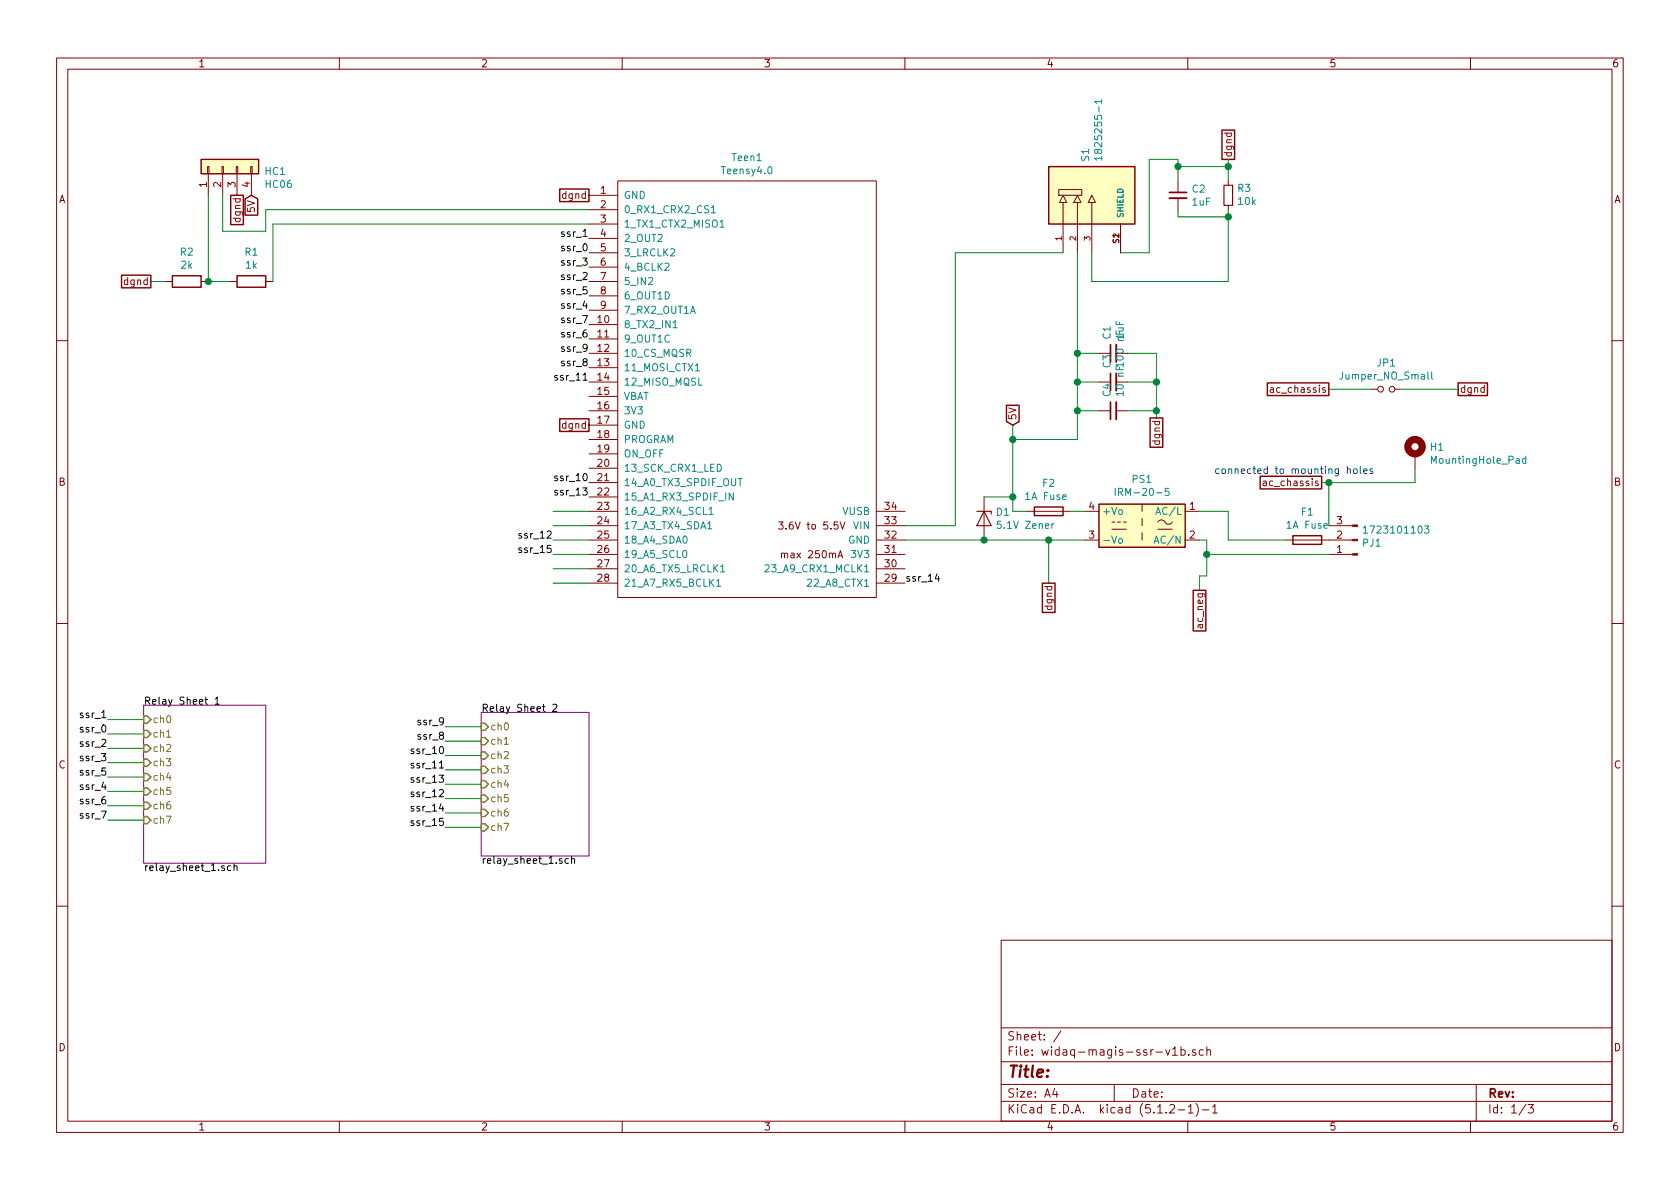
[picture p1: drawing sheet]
<svg xmlns="http://www.w3.org/2000/svg" width="297mm" height="210mm" viewBox="0 0 297 210" stroke-linecap="round" stroke-linejoin="round" font-family="sans-serif">
<g fill="none" stroke="#840000" stroke-width=".18">
<path d="M10 10.3h277v189.9h-277zM12 12.2h273v186.1h-273zM60 10.3v1.9M110 10.3v1.9M160 10.3v1.9M210 10.3v1.9M260 10.3v1.9M36.7 29.5h.3v1.2h-.3zM36.8 30.7v3.8M39.2 29.5h.3v1.2h-.3zM39.4 30.7v3.8M41.8 29.5h.2v1.2h-.2z"/>
<path d="M41.9 30.7v3.8M44.3 29.5h.3v1.2h-.3zM44.4 30.7v3.8M104.1 34.5h5.1M104.1 37.1h5.1M104.1 39.6h5.1M109.2 32h45.7v73.7h-45.7zM187.2 33.5h4.1v1h-4.1zM188 34.5l.6 1.3h-1.3zM188 35.8v8.9M190.5 34.5l.6 1.3h-1.2zM190.5 35.8v8.9"/>
<path d="M193 34.5l.7 1.3h-1.3zM193 35.8v8.9M198.1 39.6v5.1M208.3 32v2M208.3 35v2.1M217.2 32v.8M217.2 36.3v.8M29.2 49.8h1.3M35.6 49.8h1.2M40.6 49.8h1.3M47 49.8h1.3M104.1 49.8h5.1"/>
<path d="M104.1 57.4h5.1M104.1 59.9h5.1M104.1 44.7h5.1M104.1 47.2h5.1M104.1 52.3h5.1M104.1 54.9h5.1M104.1 42.2h5.1M10 60.2h2M104.1 62.5h5.1M104.1 65h5.1M104.1 67.6h5.1M104.1 70.1h5.1"/>
<path d="M104.1 72.6h5.1M104.1 75.2h5.1M104.1 77.7h5.1M194.3 62.5h2M194.3 67.6h2M194.3 72.6h2M197.4 62.5h2M197.4 67.6h2M197.4 72.6h2M224.6 68.6h.5l.1 .8M225.2 68.9h-.5l-.1 .2 .1 .3 .5-.1M242.6 68.8h1"/>
<path d="M246.6 68.8h1M285 60.2h2M104.1 80.3h5.1M104.1 82.8h5.1M104.1 85.3h5.1M104.1 87.9h5.1M104.1 90.4h5.1M104.1 93h5.1M104.1 95.5h5.1M104.1 98h5.1M137.7 92.3h.8l-.5 .5 .4 .1 .1 .4-.3 .3-.5-.2M148.2 98.6l.4-1.2 .4 1.2"/>
<path d="M148.3 98.3h.6M148.5 92.3l.5 1.3 .4-1.3M154.9 90.4h5.1M154.9 93h5.1M154.9 95.5h5.1M154.9 98h5.1M174 87.9v7.6M181.6 90.4h7.6M191.8 90.4h2.5M191.8 95.5h2.5M196.6 93.6h2.5M196.6 92.3h.5"/>
<path d="M197.6 92.3h.5M198.6 92.3h.5M201.9 89.1v1.3M201.9 91.7v1.3M201.9 94.2v1.3M204.7 92.3a.83 .83 0 0 1 .8-.3 .83 .83 0 0 1 .7 .6 .73 .73 0 0 0 1.1-.3M204.7 93.6h2.6M209.5 90.4h2.6M209.5 95.5h2.6M223.4 85.1h.5v.8M223.9 85.4h-.4l-.2 .2 .2 .3 .4-.1M227.3 95.5h11.9"/>
<path d="M234.9 93h4.3M234.9 98h4.3M250.2 80.3v2.5M10 110.3h2M104.1 100.6h5.1M104.1 103.1h5.1M154.9 100.6h5.1M154.9 103.1h5.1M285 110.3h2M10 160.2h2M177 166.3h108v32h-108zM285 160.2h2"/>
<path d="M60 198.3v1.9M110 198.3v1.9M160 198.3v1.9M177 194.8h108M177 191.8h108M177 187.8h108M177 181.8h108M186.5 192.5l-.4 1h1M186.8 193v1M187.6 182.3l-1.3 2M197 191.8v3M206.1 185.6l.4 1 .3-1"/>
<path d="M206.8 195.5l.2-.2h.4l.2 .2 .1 .3-.1 .2-.8 .8h.9M207.3 185.5l.4-.4v1.5M207.3 186.6h.9M208.3 196.3h1.2M208.8 185.7l.4-.1 .3 .3v.6l-.3 .1-.4-.1M208.8 185.1v1.5M210 198.3v1.9M210.1 195.8l.4-.5v1.5M210.1 196.8h.9M210.2 186.5v.1M211.4 185.7a.37 .37 0 0 0-.6 .1l.1 .2 .5 .2 .1 .1-.2 .3-.5-.1M211.5 195.1a1.71 1.71 0 0 1 0 2.3"/>
<path d="M212.6 196.3h1.1M212.8 185.7l-.5-.1-.3 .3 .2 .6h.6M213.4 185.7h.1a.37 .37 0 0 1 .5 .1v.8M213.4 185.1v1.5M214.4 195.8l.4-.5v1.5M214.4 196.8h.8M260 198.3v1.9M261 191.8v6.5M269.8 195.2l-1.2 2M270.2 195.3h.9l-.5 .6 .4 .1v.7l-.2 .1-.6-.1"/>
<circle cx="244.1" cy="68.8" r=".51"/>
<circle cx="246.1" cy="68.8" r=".51"/>
</g>
<g fill="none" stroke="#840000" stroke-width=".25">
<path d="M35.6 28.2h10.1v2.5h-10.1zM40.8 34.5h2.2v5.2h-2.2zM43.3 35.2l1.1-.7 1.2 .7v2.8h-2.3zM99 33.4h5.1v2.3h-5.1zM185.4 29.5h15.3v10.1h-15.3zM216.1 23h2.2v5.2h-2.2zM21.5 48.7h5.2v2.2h-5.2zM30.5 48.8h5.1v2h-5.1zM41.9 48.8h5.1v2h-5.1zM99 74.1h5.1v2.2h-5.1zM178 71.7h2.2v2.8l-1.1 .7-1.1-.7zM203.4 73.9h2.2v5.2h-2.2z"/>
<path d="M224.1 67.7h10.8v2.2h-10.8zM257.8 67.7h5.2v2.2h-5.2zM182.9 89.7h5.1v1.5h-5.1zM194.3 89.1h15.2v7.7h-15.2zM222.8 84.2h10.9v2.3h-10.9zM228.6 94.7h5.1v1.6h-5.1zM184.3 103.1h2.2v5.2h-2.2zM211 104.4h2.2v7.2h-2.2z"/>
</g>
<g fill="#ffffc2" stroke="#ffffc2" stroke-width=".18">
<path d="M35.6 28.2h10.1v2.5h-10.1z"/>
<path d="M194.3 89.1h15.2v7.7h-15.2z"/>
<path d="M185.4 29.5h15.3v10.1h-15.3z"/>
<path d="M193 34.5l.7 1.3h-1.3z"/>
<path d="M190.5 34.5l.6 1.3h-1.2z"/>
<path d="M188 34.5l.6 1.3h-1.3z"/>
<path d="M187.2 33.5h4.1v1h-4.1z"/>
</g>
<g fill="none" stroke="#008400" stroke-width=".18">
<path d="M36.8 34.5v15.3h3.8M39.4 34.5v6.4h7.6v-3.8h57.1M104.1 39.6h-55.8v10.2M208.3 37.1v1.2h8.9M208.3 29.5h8.9M208.3 32v-3.8h-5.1v16.5h-5.1M217.2 37.1v12.7h-24.2v-5.1M217.2 28.2v3.8M26.7 49.8h2.5M188 44.7h-19.1v48.3h-8.9M190.5 44.7v33h-11.4M179.1 75.2v15.2h2.5"/>
<path d="M190.5 62.5h3.8M190.5 72.6h3.8M190.5 67.6h3.8M199.4 62.5h5.1v11.4M199.4 72.6h5.1M199.4 67.6h5.1M234.9 68.8h7.7M247.6 68.8h10.2M97.8 90.4h6.3M97.8 95.5h6.3M97.8 93h6.3M97.8 98h6.3"/>
<path d="M160 95.5h31.8M174 87.9h5.1M185.4 95.5v7.6M189.2 90.4h2.6M212.1 90.4h5.1v5.1h10.1M212.1 95.5h1.3v6.3h-1.3v2.6M213.4 98h21.5M234.9 85.3v7.7M250.2 82.8v2.5h-16.5M97.8 100.6h6.3M97.8 103.1h6.3M19 127.2h6.4"/>
<path d="M19 129.8h6.4M19 132.3h6.4M19 134.9h6.4M19 137.4h6.4M19 139.9h6.4M78.7 128.5h6.4M78.7 131.1h6.4M78.7 133.6h6.4M78.7 136.1h6.4M78.7 138.7h6.4M19 142.5h6.4M19 145h6.4"/>
<path d="M78.7 141.2h6.4M78.7 143.8h6.4M78.7 146.3h6.4"/>
</g>
<g fill="#008400" stroke="#008400" stroke-width=".25">
<circle cx="36.8" cy="49.8" r=".51"/>
<circle cx="185.4" cy="95.5" r=".51"/>
<circle cx="217.2" cy="38.3" r=".51"/>
<circle cx="217.2" cy="29.5" r=".51"/>
<circle cx="174" cy="95.5" r=".51"/>
<circle cx="179.1" cy="87.9" r=".51"/>
<circle cx="179.1" cy="77.7" r=".51"/>
<circle cx="190.5" cy="62.5" r=".51"/>
<circle cx="208.3" cy="29.5" r=".51"/>
<circle cx="213.4" cy="98" r=".51"/>
<circle cx="204.5" cy="72.6" r=".51"/>
<circle cx="204.5" cy="67.6" r=".51"/>
<circle cx="190.5" cy="67.6" r=".51"/>
<circle cx="190.5" cy="72.6" r=".51"/>
<circle cx="235" cy="85.3" r=".51"/>
</g>
<g fill="none" stroke="#008484" stroke-width=".18">
<path d="M194.8 18h-1.3l.4 .3M194.8 17.6v.7M125.8 36.7l.3-.3v1.2M125.8 37.6h.7M194.8 28h-1.3l.4 .3M194.8 27.6v.7M119 58h.7M127.3 40.2h.7M122.9 65.6h.8M253.1 65.8v1.1l.2 .2M120.9 97.4l.1-.1a.67 .67 0 0 1 .5 .7 .67 .67 0 0 1-.5 .6 .83 .83 0 0 1-.1-1.2zM125.1 92.6l.4-.4v1.3"/>
<path d="M125.1 93.5h.7M125.3 90.1l.4-.4v1.3M125.3 91h.8M126.8 82.1a.64 .64 0 0 1 .7 .6 .64 .64 0 0 1-.7 .7zM129.6 87.2v1.2l-.7-1.2v1.2M130.5 84.6h.7M135.3 100l.5-.1 .2 .3-.1 .2-.7 .7h.8M186.4 92.6l-.4 .2M197.2 86.4v1.2M197.8 87l.7-.1v-.4l-.7-.1v1.2M197.8 95.3l.2-.1 .4 .1 .1 .5-.2 .2-.3 .1-.2-.2zM204.1 96.1l.4-1.3 .4 1.3"/>
<path d="M206.7 86.4h-.6l-.1 .6 .5-.2 .2 .3v.3l-.2 .2-.5-.1M241 93.4l.4-.4v1.3M241 94.3h.8M251.9 93h.8l-.5 .5 .4 .1v.6l-.2 .1-.5-.1M269.8 81.1h-.4l-.2 .2 .1 .6h.5M269.8 80.7v1.2M126.7 102.8l.4-.4v1.3M126.7 103.7h.7M127.4 100.2l.4-.3v1.2M127.4 101.1h.7"/>
</g>
<g fill="#840000" stroke="#840000" stroke-width=".18">
<path d="M239.2 92.8h.8v.3h-.8z"/>
<path d="M239.2 95.4h.8v.2h-.8z"/>
<path d="M239.2 97.9h.8v.3h-.8z"/>
</g>
<path d="M165.7 101.5l-.3 .9h.7M165.9 101.9v.9M38 123.6l.4-.3v1.2M38 124.5h.8M97.7 124.7l.5-.2 .3 .4-.1 .2-.7 .7h.8M40.8 153.2l-.3-.1-.3 .2 .1 .6h.5M41.4 153.2l.2-.1 .3 .1v.7M41.4 152.7v1.2M100.5 151.9l-.3-.1-.3 .3 .1 .5h.5M101.1 152l.1-.2 .3 .1 .1 .8M101.1 151.4v1.3" fill="none" stroke="#000" stroke-width=".18"/>
<path d="M25.4 124.7h21.6v27.9h-21.6zM85.1 126h19v25.4h-19z" fill="none" stroke="#840084" stroke-width=".18"/>
<path d="M29.5 130.3h.7M89.2 131.6h.7" fill="none" stroke="#848400" stroke-width=".18"/>
<g fill="none" stroke="#848400" stroke-width=".25">
<path d="M25.4 129.2h.6l.7 .6-.7 .6h-.6zM25.4 131.7h.6l.7 .6-.7 .7h-.6zM25.4 134.2h.6l.7 .7-.7 .6h-.6zM25.4 136.8h.6l.7 .6-.7 .6h-.6zM25.4 139.3h.6l.7 .6-.7 .7h-.6zM25.4 126.6h.6l.7 .6-.7 .7h-.6zM85.1 130.4h.6l.7 .7-.7 .6h-.6zM85.1 133h.6l.7 .6-.7 .6h-.6zM85.1 135.5h.6l.7 .6-.7 .7h-.6zM85.1 138h.6l.7 .7-.7 .6h-.6zM85.1 127.9h.6l.7 .6-.7 .7h-.6zM25.4 141.9h.6l.7 .6-.7 .6h-.6z"/>
<path d="M25.4 144.4h.6l.7 .6-.7 .7h-.6zM85.1 140.6h.6l.7 .6-.7 .7h-.6zM85.1 143.1h.6l.7 .7-.7 .6h-.6zM85.1 145.7h.6l.7 .6-.7 .6h-.6z"/>
</g>
<path d="M206.8 35h3M197.4 61v3M197.4 66v3.1M197.4 71.1v3.1" fill="none" stroke="#840000" stroke-width=".33"/>
<path d="M206.8 34h3M196.3 61v3M196.3 66v3.1M196.3 71.1v3.1" fill="none" stroke="#840000" stroke-width=".3"/>
<path d="M216.4 32.8h1.5v3.5h-1.5zM172.7 90.4h2.6v.5M174 90.4l1.3 2.6h-2.6z" fill="none" stroke="#840000" stroke-width=".2"/>
<path d="M238.2 83l.2-.1 .3 .1 .1 .7M238.2 82.5v1.2M239.4 83l.3-.1 .3 .2-.1 .6h-.4l-.1-.1zM240.5 82.5v1.1l.2 .1M241.1 83.3l.6-.1v-.2l-.4-.1-.2 .2 .1 .6h.5M242.7 83l-.3-.1-.2 .2 .1 .2 .4 .1v.3h-.5" fill="none" stroke="#0000c2" stroke-width=".18"/>
<circle cx="250.2" cy="79" r="1.27" fill="none" stroke="#840000" stroke-width="1.3"/>
<text font-size="2.8" fill="#840000" x="178" y="190.5">Title:</text>
<g font-size="2.1" fill="#840000">
<text x="178" y="184">Sheet: /</text>
<text x="178" y="186.7">File: widaq-magis-ssr-v1b.sch</text>
<text x="178" y="196.9">KiCad E.D.A. kicad (5.1.2-1)-1</text>
<text x="178" y="194.1">Size: A4</text>
<text x="200" y="194.1">Date:</text>
<text x="263" y="194.1">Rev:</text>
<text x="263" y="196.9">Id: 1/3</text>
</g>
<g font-size="1.8" fill="#840000">
<text x="35" y="11.9">1</text>
<text x="85" y="11.9">2</text>
<text x="135" y="11.9">3</text>
<text x="185" y="11.9">4</text>
<text x="235" y="11.9">5</text>
<text x="285" y="11.9">6</text>
<text x="217.8" y="27.9" transform="rotate(-90 217.8 27.9)">dgnd</text>
<text x="10.4" y="35.9">A</text>
<text x="36.6" y="33.1" transform="rotate(-90 36.6 33.1)">1</text>
<text x="39.1" y="33.1" transform="rotate(-90 39.1 33.1)">2</text>
<text x="41.7" y="33.1" transform="rotate(-90 41.7 33.1)">3</text>
<text x="44.2" y="33.1" transform="rotate(-90 44.2 33.1)">4</text>
<text x="99.6" y="35.2">dgnd</text>
<text x="106.2" y="34.3">1</text>
<text x="285.4" y="35.9">A</text>
<text x="42.5" y="39.1" transform="rotate(-90 42.5 39.1)">dgnd</text>
<text x="45.1" y="37.5" transform="rotate(-90 45.1 37.5)">5V</text>
<text x="106.2" y="36.8">2</text>
<text x="106.2" y="39.4">3</text>
<text x="106.2" y="41.9">4</text>
<text x="106.2" y="44.4">5</text>
<text x="106.2" y="47">6</text>
<text x="22.1" y="50.4">dgnd</text>
<text x="106.2" y="49.5">7</text>
<text x="106.2" y="52.1">8</text>
<text x="105.7" y="57.1">10</text>
<text x="105.7" y="59.7">11</text>
<text x="106.2" y="54.6">9</text>
<text x="105.7" y="62.2">12</text>
<text x="105.7" y="64.8">13</text>
<text x="105.7" y="67.3">14</text>
<text x="105.7" y="69.8">15</text>
<text x="225.2" y="69.5">ac_chassis</text>
<text x="258.1" y="69.5">dgnd</text>
<text x="99.6" y="75.8">dgnd</text>
<text x="105.7" y="72.4">16</text>
<text x="105.7" y="74.9">17</text>
<text x="105.7" y="77.5">18</text>
<text x="179.7" y="74.4" transform="rotate(-90 179.7 74.4)">5V</text>
<text x="105.7" y="80">19</text>
<text x="105.7" y="82.5">20</text>
<text x="205.1" y="78.5" transform="rotate(-90 205.1 78.5)">dgnd</text>
<text x="10.4" y="85.9">B</text>
<text x="105.7" y="85.1">21</text>
<text x="105.7" y="87.6">22</text>
<text x="224" y="86">ac_chassis</text>
<text x="285.4" y="85.9">B</text>
<text x="105.7" y="90.2">23</text>
<text x="105.7" y="92.7">24</text>
<text x="105.7" y="95.2">25</text>
<text x="138.6" y="93.6">3.6V to 5.5V</text>
<text x="156.5" y="95.2">32</text>
<text x="156.5" y="92.7">33</text>
<text x="156.5" y="90.2">34</text>
<text x="192.6" y="95.2">3</text>
<text x="192.6" y="90.2">4</text>
<text x="210.3" y="90.2">1</text>
<text x="210.3" y="95.2">2</text>
<text x="236.4" y="95.2">2</text>
<text x="236.4" y="92.7">3</text>
<text x="105.7" y="97.8">26</text>
<text x="105.7" y="100.3">27</text>
<text x="138.6" y="98.7">max 250mA</text>
<text x="156.5" y="100.3">30</text>
<text x="156.5" y="97.8">31</text>
<text x="236.4" y="97.8">1</text>
<text x="105.7" y="102.9">28</text>
<text x="156.5" y="102.9">29</text>
<text x="186.1" y="107.7" transform="rotate(-90 186.1 107.7)">dgnd</text>
<text x="212.7" y="110.7" transform="rotate(-90 212.7 110.7)">ac_neg</text>
<text x="10.4" y="135.9">C</text>
<text x="285.4" y="135.9">C</text>
<text x="10.4" y="185.9">D</text>
<text x="285.4" y="185.9">D</text>
<text x="35" y="199.9">1</text>
<text x="85" y="199.9">2</text>
<text x="135" y="199.9">3</text>
<text x="185" y="199.9">4</text>
<text x="235" y="199.9">5</text>
<text x="285" y="199.9">6</text>
</g>
<g font-size="1.8" fill="#008484">
<text x="129.5" y="28.5">Teen1</text>
<text x="192.6" y="28.5" transform="rotate(-90 192.6 28.5)">S1</text>
<text x="194.9" y="27.2" transform="rotate(-90 194.9 27.2)">1825255-1</text>
<text x="46.9" y="30.9">HC1</text>
<text x="47" y="33.2">HC06</text>
<text x="110.2" y="35.2">GND</text>
<text x="127.8" y="30.8">Teensy4.0</text>
<text x="210.8" y="34.1">C2</text>
<text x="218.9" y="33.9">R3</text>
<text x="110.2" y="37.7">0_RX1_CRX2_CS1</text>
<text x="110.2" y="40.3">1_TX1_CTX2_MISO1</text>
<text x="210.8" y="36.4">1uF</text>
<text x="219" y="36.2">10k</text>
<text x="31.9" y="45.2">R2</text>
<text x="32.1" y="47.5">2k</text>
<text x="43.3" y="45.2">R1</text>
<text x="43.5" y="47.5">1k</text>
<text x="110.2" y="45.3">3_LRCLK2</text>
<text x="110.2" y="47.9">4_BCLK2</text>
<text x="110.2" y="42.8">2_OUT2</text>
<text x="110.2" y="50.4">5_IN2</text>
<text x="110.2" y="53">6_OUT1D</text>
<text x="110.2" y="58">8_TX2_IN1</text>
<text x="110.2" y="55.5">7_RX2_OUT1A</text>
<text x="196.4" y="59.9" transform="rotate(-90 196.4 59.9)">C1</text>
<text x="198.7" y="59.9" transform="rotate(-90 198.7 59.9)">1uF</text>
<text x="110.2" y="60.6">9_OUT1C</text>
<text x="110.2" y="63.1">10_CS_MQSR</text>
<text x="110.2" y="65.7">11_MOSI_CTX1</text>
<text x="196.4" y="65" transform="rotate(-90 196.4 65)">C3</text>
<text x="243.5" y="64.8">JP1</text>
<text x="110.2" y="68.2">12_MISO_MQSL</text>
<text x="110.2" y="70.7">VBAT</text>
<text x="196.4" y="70.1" transform="rotate(-90 196.4 70.1)">C4</text>
<text x="198.7" y="69.7" transform="rotate(-90 198.7 69.7)">10 nF 100 nF</text>
<text x="237.3" y="67.1">Jumper_NO_Small</text>
<text x="110.2" y="73.3">3V3</text>
<text x="110.2" y="75.8">GND</text>
<text x="110.2" y="78.4">PROGRAM</text>
<text x="110.2" y="80.9">ON_OFF</text>
<text x="110.2" y="83.4">13_SCK_CRX1_LED</text>
<text x="253" y="79.7">H1</text>
<text x="253.4" y="82">MountingHole_Pad</text>
<text x="110.2" y="86">14_A0_TX3_SPDIF_OUT</text>
<text x="110.2" y="88.5">15_A1_RX3_SPDIF_IN</text>
<text x="181.7" y="88.4">1A Fuse</text>
<text x="184.4" y="86.1">F2</text>
<text x="198.2" y="87.7">IRM-20-5</text>
<text x="200.2" y="85.4">PS1</text>
<text x="110.2" y="91.1">16_A2_RX4_SCL1</text>
<text x="110.2" y="93.6">17_A3_TX4_SDA1</text>
<text x="149" y="91.1">VUSB</text>
<text x="151" y="93.6">VIN</text>
<text x="176.2" y="91.2">D1</text>
<text x="176.8" y="93.5">5.1V Zener</text>
<text x="194.8" y="91.1">+Vo</text>
<text x="204.9" y="91.1">AC/L</text>
<text x="227.7" y="93.5">1A Fuse</text>
<text x="230.1" y="91.2">F1</text>
<text x="242" y="94.4">1723101103</text>
<text x="110.2" y="96.1">18_A4_SDA0</text>
<text x="110.2" y="98.7">19_A5_SCL0</text>
<text x="110.2" y="101.2">20_A6_TX5_LRCLK1</text>
<text x="135.9" y="101.2">23_A9_CRX1_MCLK1</text>
<text x="150" y="96.1">GND</text>
<text x="150.8" y="98.7">3V3</text>
<text x="194.8" y="96.1">-Vo</text>
<text x="204.7" y="96.1">AC/N</text>
<text x="241" y="96.7">PJ1</text>
<text x="110.2" y="103.8">21_A7_RX5_BCLK1</text>
<text x="143.2" y="103.8">22_A8_CTX1</text>
</g>
<g font-size="1.8">
<text x="99.5" y="41.9">ssr_1</text>
<text x="99.5" y="47">ssr_3</text>
<text x="99.5" y="44.4">ssr_0</text>
<text x="99.5" y="49.5">ssr_2</text>
<text x="99.5" y="52.1">ssr_5</text>
<text x="99.5" y="54.6">ssr_4</text>
<text x="99.5" y="59.7">ssr_6</text>
<text x="99.5" y="57.1">ssr_7</text>
<text x="99.5" y="62.2">ssr_9</text>
<text x="99.5" y="64.8">ssr_8</text>
<text x="98.5" y="67.3">ssr_11</text>
<text x="98.5" y="85.1">ssr_10</text>
<text x="98.5" y="87.6">ssr_13</text>
<text x="92.2" y="95.2">ssr_12</text>
<text x="92.2" y="97.8">ssr_15</text>
<text x="160" y="102.9">ssr_14</text>
<text x="25.4" y="124.6">Relay Sheet 1</text>
<text x="85.1" y="125.9">Relay Sheet 2</text>
<text x="14.4" y="127">ssr_1</text>
<text x="14.4" y="129.5">ssr_0</text>
<text x="74.1" y="128.3">ssr_9</text>
<text x="74.1" y="130.8">ssr_8</text>
<text x="14.4" y="134.6">ssr_3</text>
<text x="14.4" y="132.1">ssr_2</text>
<text x="14.4" y="137.2">ssr_5</text>
<text x="73.1" y="133.3">ssr_10</text>
<text x="73.1" y="135.9">ssr_11</text>
<text x="14.4" y="139.7">ssr_4</text>
<text x="14.4" y="142.2">ssr_6</text>
<text x="73.1" y="138.4">ssr_13</text>
<text x="73.1" y="141">ssr_12</text>
<text x="73.1" y="143.5">ssr_14</text>
<text x="14.4" y="144.8">ssr_7</text>
<text x="73.1" y="146">ssr_15</text>
<text x="25.4" y="154">relay_sheet_1.sch</text>
<text x="85.1" y="152.7">relay_sheet_1.sch</text>
</g>
<text font-size="1.8" fill="#0000c2" x="214.6" y="83.8">connected to mounting holes</text>
<g font-size="1.8" fill="#848400">
<text x="26.9" y="130.4">ch1</text>
<text x="26.9" y="127.9">ch0</text>
<text x="86.6" y="131.7">ch1</text>
<text x="86.6" y="129.2">ch0</text>
<text x="26.9" y="133">ch2</text>
<text x="26.9" y="135.5">ch3</text>
<text x="86.6" y="134.2">ch2</text>
<text x="86.6" y="136.8">ch3</text>
<text x="26.9" y="138">ch4</text>
<text x="26.9" y="140.6">ch5</text>
<text x="26.9" y="143.1">ch6</text>
<text x="86.6" y="139.3">ch4</text>
<text x="86.6" y="141.9">ch5</text>
<text x="26.9" y="145.7">ch7</text>
<text x="86.6" y="144.4">ch6</text>
<text x="86.6" y="146.9">ch7</text>
</g>
<text font-size="1.4" fill="#008484" x="198.6" y="38.6" transform="rotate(-90 198.6 38.6)">SHIELD</text>
<g font-size="1.4" fill="#840000">
<text x="187.7" y="42.5" transform="rotate(-90 187.7 42.5)">1</text>
<text x="190.2" y="42.5" transform="rotate(-90 190.2 42.5)">2</text>
<text x="192.8" y="42.5" transform="rotate(-90 192.8 42.5)">3</text>
<text x="197.9" y="43" transform="rotate(-90 197.9 43)">S1</text>
<text x="197.9" y="42.1" transform="rotate(-90 197.9 42.1)">2</text>
</g>
</svg>
